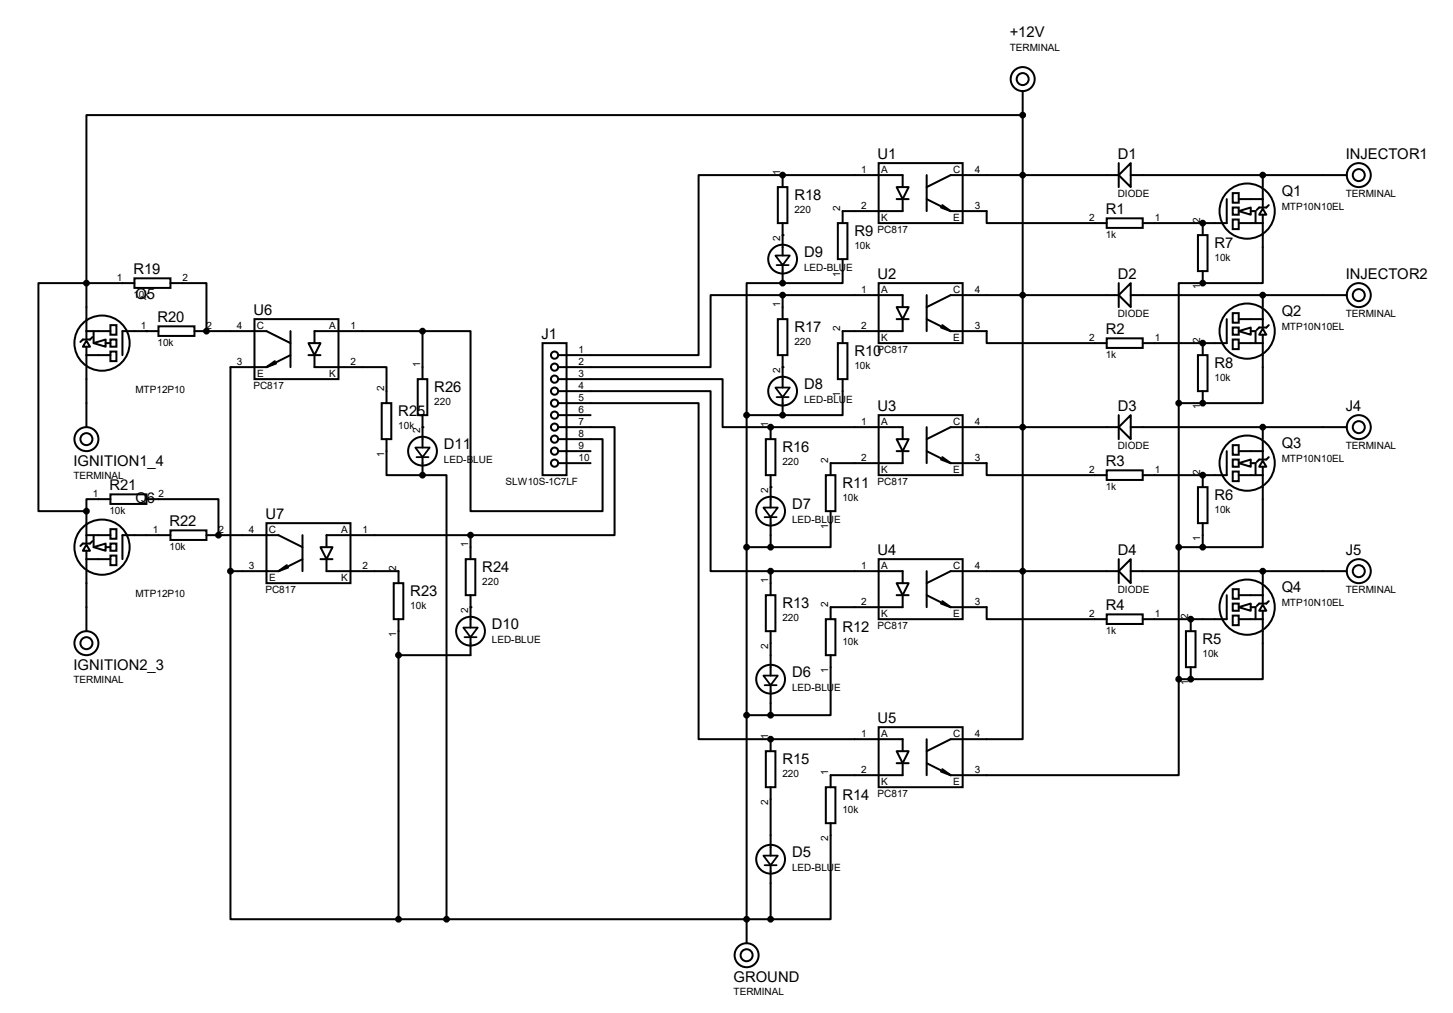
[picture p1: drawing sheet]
<svg xmlns="http://www.w3.org/2000/svg" width="307mm" height="214mm" viewBox="0 0 307 214" stroke-linecap="round" stroke-linejoin="round" font-family="sans-serif">
<g fill="#000">
<circle cx="165.6" cy="37.1" r=".21"/>
<circle cx="216.4" cy="24.4" r=".21"/>
<circle cx="267.2" cy="37.1" r=".21"/>
<circle cx="165.6" cy="59.9" r=".21"/>
<circle cx="165.6" cy="49.8" r=".21"/>
<circle cx="254.5" cy="47.2" r=".21"/>
<circle cx="254.5" cy="59.9" r=".21"/>
<circle cx="31" cy="70.1" r=".21"/>
<circle cx="43.7" cy="70.1" r=".21"/>
<circle cx="165.6" cy="77.7" r=".21"/>
<circle cx="254.5" cy="72.6" r=".21"/>
<circle cx="267.2" cy="62.5" r=".21"/>
<circle cx="89.4" cy="90.4" r=".21"/>
<circle cx="163.1" cy="90.4" r=".21"/>
<circle cx="165.6" cy="87.9" r=".21"/>
<circle cx="254.5" cy="85.3" r=".21"/>
<circle cx="267.2" cy="90.4" r=".21"/>
<circle cx="18.3" cy="108.2" r=".21"/>
<circle cx="46.2" cy="113.3" r=".21"/>
<circle cx="89.4" cy="100.6" r=".21"/>
<circle cx="163.1" cy="103.1" r=".21"/>
<circle cx="254.5" cy="100.6" r=".21"/>
<circle cx="99.6" cy="128.5" r=".21"/>
<circle cx="252" cy="131" r=".21"/>
<circle cx="267.2" cy="120.9" r=".21"/>
<circle cx="163.1" cy="156.4" r=".21"/>
<circle cx="252" cy="143.7" r=".21"/>
<circle cx="158" cy="194.5" r=".21"/>
</g>
<g fill="none" stroke="#000" stroke-width=".42">
<path d="M216.4 19.3v137.1h-15.2l-5.1 2.6M164.6 39.6h2v7.6h-2zM165.6 37.1h-17.8v38.1h-29.7M165.6 37.1h25.4v2.5M165.6 37.1v2.5M185.9 34.5h17.8v12.7h-17.8zM189.7 39.6h2.6l-1.3 2.5zM196.1 37.1v7.6M216.4 24.4h-198.1v35.5M236.7 37.1l2.6-2.6v5.1zM236.7 37.1h-35.5l-5.1 2.5M236.7 34.5v5.1"/>
<path d="M239.3 37.1h45.7M267.2 37.1v2.5M267.2 39.9v4M18.3 59.9h-10.2v48.3h10.2M18.3 59.9v12M18.3 59.9h10.1M28.4 58.9h7.7v2h-7.7zM36.1 59.9h7.6v10.2M165.6 59.9h-7.6v28M165.6 47.2v6.9M165.6 56.1v3.8M177.3 47.2h2v7.6h-2z"/>
<path d="M178.3 54.8v5.1h-12.7M185.9 59.9h17.8v12.7h-17.8zM189.7 42.1h2.6M191 42.1v2.6h-12.7v2.5M196.1 42.1l5.1 2.6M199.1 43.9l2.1 .8M199.4 43.4l1.8 1.3M201.2 44.7h7.6v2.5h25.4M234.2 46.2h7.6v2h-7.6zM236.7 59.9v5.1M253.5 49.8h2v7.6h-2zM254.5 59.9h-5.1v25.4"/>
<path d="M254.5 47.2v2.6M254.5 57.4v2.5M259.6 42.1v5.1h-17.8M260.9 40.9h1.2v2h-1.2zM260.9 43.9h1.2v1.5h-1.2zM260.9 46.5h1.2v2h-1.2zM262.1 44.7l2.6-.8v1.5zM262.1 47.2h5.1M262.1 42.1h5.1M264.7 44.7h1v2.5M267.2 44.2l.8 1.2h-1.6zM267.2 45.4v14.5h-12.7"/>
<path d="M268.5 43.4l-.5 .5h-1.6l-.5 .5M18.3 72.1l.8 1.3h-1.6zM18.3 70.1h5.1M18.3 73.4v4M18.3 77.7v12.7M18.3 75.2h5.1M19.6 71.3l-.5 .6h-1.6l-.5 .5M19.8 72.6l2.6-.7v1.5zM19.8 70.1v2.5M22.4 72.6h1M23.4 74.4h1.2v2h-1.2zM23.4 71.9h1.2v1.5h-1.2z"/>
<path d="M23.4 68.8h1.2v2h-1.2zM33.5 69.1h7.6v2h-7.6zM33.5 70.1h-7.6v5.1M41.1 70.1h15.3l5.1 2.5M53.8 67.5h17.8v12.7h-17.8zM56.4 77.7h-7.6v43.2M58.2 76.4l-1.8 1.3M58.4 76.9l-2 .8M61.5 70.1v7.6M61.5 75.2l-5.1 2.5M65.3 72.6h2.5l-1.3 2.6zM65.3 75.2h2.5"/>
<path d="M66.5 75.2v2.5h15.3v7.6M89.4 70.1h10.2v38.1h27.9v-15.3h-9.4M89.4 70.1h-22.9v2.5M89.4 70.1v10.1M114.8 72.6h5.1v28h-5.1zM164.6 67.5h2v7.7h-2zM165.6 62.5h-15.2v15.2h-32.3M165.6 62.5h25.4v2.5M165.6 62.5v5M165.6 75.2v6.8M177.3 72.6h2v7.6h-2zM189.7 65h2.6l-1.3 2.5z"/>
<path d="M189.7 67.5h2.6M191 67.5v2.6h-12.7v2.5M196.1 62.5v7.6M196.1 67.5l5.1 2.6M199.1 69.3l2.1 .8M199.4 68.8l1.8 1.3M201.2 70.1h7.6v2.5h25.4M234.2 71.6h7.6v2h-7.6zM236.7 62.5l2.6-2.6v5.1zM236.7 62.5h-35.5l-5.1 2.5M239.3 62.5h45.7M253.5 75.2h2v7.6h-2z"/>
<path d="M254.5 72.6v2.6M259.6 67.5v5.1h-17.8M260.9 66.3h1.2v2h-1.2zM260.9 69.3h1.2v1.5h-1.2zM260.9 71.9h1.2v2h-1.2zM262.1 70.1l2.6-.8v1.5zM262.1 72.6h5.1M262.1 67.5h5.1M264.7 70.1h1v2.5M267.2 69.6l.8 1.2h-1.6zM267.2 70.8v14.5h-12.7M267.2 62.5v2.5"/>
<path d="M267.2 65.3v4M268.5 68.8l-.5 .5h-1.6l-.5 .5M80.8 85.3h2v7.6h-2zM81.8 92.9v7.7h7.6M88.4 80.2h2v7.7h-2zM89.4 87.9v6.8M89.4 96.7v3.9M118.1 85.3h29.7v71.1h15.3M118.1 82.8h32.3v38.1h12.7M118.1 80.2h34.8v10.2h10.2M118.1 90.4h11.9v22.9h-30.4M118.1 98h6.9"/>
<path d="M118.1 87.9h6.9M118.1 95.5h6.9M158 87.9v111.7M158 87.9h7.6M162.1 92.9h2v7.7h-2zM163.1 90.4h27.9v2.5M163.1 90.4v2.5M165.6 84v3.9M178.3 80.2v7.7h-12.7M185.9 87.9h17.8v12.7h-17.8zM189.7 92.9h2.6l-1.3 2.6zM189.7 95.5h2.6"/>
<path d="M191 95.5v2.5h-15.2v2.6M196.1 90.4v7.6M196.1 95.5l5.1 2.5M199.1 97.3l2.1 .7M199.4 96.7l1.8 1.3M201.2 98h7.6v2.6h25.4M234.2 99.5h7.6v2.1h-7.6zM236.7 90.4h-35.5l-5.1 2.5M236.7 87.9v5M239.3 87.9v5l-2.6-2.5zM239.3 90.4h45.7M249.4 85.3h5.1"/>
<path d="M249.4 85.3v58.4M254.5 82.8v2.5M259.6 95.5v5.1h-17.8M260.9 94.2h1.2v2h-1.2zM260.9 97.3h1.2v1.5h-1.2zM260.9 99.8h1.2v2h-1.2zM262.1 98l2.6-.7v1.5zM262.1 95.5h5.1M264.7 98h1v2.6M267.2 97.5l.8 1.3h-1.6zM267.2 98.8v17h-12.7M267.2 90.4v2.5"/>
<path d="M267.2 93.2v4.1M268.5 96.7l-.5 .6h-1.6l-.5 .5M18.3 115.3l.8 1.3h-1.6zM18.3 108.2v6.8M18.3 116.6v4M18.3 113.3h5.1M18.3 118.3h5.1M19.6 114.5l-.5 .5h-1.6l-.5 .5M19.8 115.8l2.6-.8v1.6zM19.8 113.3v2.5M22.4 115.8h1M23.4 117.6h1.2v2h-1.2z"/>
<path d="M23.4 115h1.2v1.6h-1.2zM23.4 112h1.2v2h-1.2zM23.4 104.6h7.6v2.1h-7.6zM23.4 105.6h-5.1v2.6M31 105.6h15.2v7.7M36.1 112.2h7.6v2.1h-7.6zM36.1 113.3h-10.2v5M43.7 113.3h15.2l5.1 2.5M56.4 110.7h17.8v12.7h-17.8zM60.7 119.6l-1.8 1.3M64 113.3v7.6M64 118.3l-5.1 2.6"/>
<path d="M67.8 115.8h2.6l-1.3 2.5zM67.8 118.3h2.6M69.1 118.3v2.6h15.2v2.5M89.4 100.6h5.1v93.9M98.6 118.3h2v7.7h-2zM99.6 113.3h-30.5v2.5M99.6 113.3v5M158 115.8h5.1M163.1 100.6v6.8M163.1 109.4v6.4M174.8 100.6h2v7.6h-2zM175.8 108.2v7.6h-12.7"/>
<path d="M185.9 118.3h17.8v12.7h-17.8zM236.7 118.3v5.1M249.4 115.8h5.1M253.5 103.1h2v7.6h-2zM254.5 100.6v2.5M254.5 110.7v5.1M262.1 100.6h5.1M18.3 120.9v12.7M48.8 120.9v73.6h35.5M48.8 120.9h10.1M61 120.1l-2.1 .8M83.3 123.4h2v7.6h-2z"/>
<path d="M84.3 131v63.5M99.6 134.8v3.9h-15.3M99.6 126v6.8M162.1 126h2v7.6h-2zM163.1 120.9h27.9v2.5M163.1 120.9v5.1M163.1 133.6v9.4M174.8 131h2v7.7h-2zM175.8 138.7v12.7h-12.7M189.7 123.4h2.6l-1.3 2.6zM189.7 126h2.6M191 126v2.5h-15.2v2.5"/>
<path d="M196.1 120.9v7.6M196.1 126l5.1 2.5M199.1 127.7l2.1 .8M199.4 127.2l1.8 1.3M201.2 128.5h7.6v2.5h25.4M234.2 130h7.6v2.1h-7.6zM236.7 120.9l2.6-2.6v5.1zM236.7 120.9h-35.5l-5.1 2.5M239.3 120.9h45.7M251 133.6h2v7.6h-2zM252 131v2.6M259.6 126v5h-17.8"/>
<path d="M260.9 124.7h1.2v2h-1.2zM260.9 127.7h1.2v1.6h-1.2zM260.9 130.3h1.2v2h-1.2zM262.1 128.5l2.6-.8v1.6zM262.1 131h5.1M262.1 126h5.1M264.7 128.5h1v2.5M267.2 128l.8 1.3h-1.6zM267.2 129.3v14.4h-15.2M267.2 120.9v2.5M267.2 123.7v4M268.5 127.2l-.5 .5h-1.6l-.5 .5"/>
<path d="M158 151.4h5.1M162.1 159h2v7.6h-2zM163.1 156.4h27.9v2.6M163.1 145v6.4M163.1 156.4v2.6M185.9 153.9h17.8v12.7h-17.8zM189.7 159h2.6l-1.3 2.5zM196.1 156.4v7.7M249.4 143.7v20.4h-48.2M249.4 143.7h2.6M252 141.2v2.5M163.1 166.6v14.5"/>
<path d="M174.8 166.6h2v7.6h-2zM175.8 174.2v20.3h-12.7M189.7 161.5h2.6M191 161.5v2.6h-15.2v2.5M196.1 161.5l5.1 2.6M199.1 163.3l2.1 .8M199.4 162.8l1.8 1.3M84.3 194.5h78.8M163.1 183.1v11.4"/>
<circle cx="216.4" cy="16.7" r="2.54"/>
<circle cx="216.4" cy="16.7" r="1.27"/>
<circle cx="287.5" cy="37.1" r="2.54"/>
<circle cx="287.5" cy="37.1" r="1.27"/>
<circle cx="165.6" cy="54.8" r="3"/>
<circle cx="263.9" cy="44.7" r="5.8"/>
<circle cx="21.6" cy="72.6" r="5.8"/>
<circle cx="117.3" cy="75.2" r=".76"/>
<circle cx="117.3" cy="77.7" r=".76"/>
<circle cx="263.9" cy="70.1" r="5.8"/>
<circle cx="287.5" cy="62.5" r="2.54"/>
<circle cx="287.5" cy="62.5" r="1.27"/>
<circle cx="18.3" cy="92.9" r="2.54"/>
<circle cx="18.3" cy="92.9" r="1.27"/>
<circle cx="89.4" cy="95.5" r="3"/>
<circle cx="117.3" cy="98" r=".76"/>
<circle cx="117.3" cy="80.2" r=".76"/>
<circle cx="117.3" cy="92.9" r=".76"/>
<circle cx="117.3" cy="85.3" r=".76"/>
<circle cx="117.3" cy="90.4" r=".76"/>
<circle cx="117.3" cy="82.8" r=".76"/>
<circle cx="117.3" cy="95.5" r=".76"/>
<circle cx="117.3" cy="87.9" r=".76"/>
<circle cx="165.6" cy="82.8" r="3"/>
<circle cx="263.9" cy="98" r="5.8"/>
<circle cx="287.5" cy="90.4" r="2.54"/>
<circle cx="287.5" cy="90.4" r="1.27"/>
<circle cx="21.6" cy="115.8" r="5.8"/>
<circle cx="163.1" cy="108.2" r="3"/>
<circle cx="18.3" cy="136.1" r="2.54"/>
<circle cx="18.3" cy="136.1" r="1.27"/>
<circle cx="99.6" cy="133.6" r="3"/>
<circle cx="263.9" cy="128.5" r="5.8"/>
<circle cx="287.5" cy="120.9" r="2.54"/>
<circle cx="287.5" cy="120.9" r="1.27"/>
<circle cx="163.1" cy="143.7" r="3"/>
<circle cx="163.1" cy="181.8" r="3"/>
<circle cx="158" cy="202.2" r="2.54"/>
<circle cx="158" cy="202.2" r="1.27"/>
</g>
<g fill="#000" stroke="#000" stroke-width=".42">
<circle cx="165.6" cy="37.1" r=".51"/>
<circle cx="216.4" cy="24.4" r=".51"/>
<circle cx="216.4" cy="37.1" r=".51"/>
<circle cx="267.2" cy="37.1" r=".51"/>
<circle cx="18.3" cy="59.9" r=".51"/>
<circle cx="165.6" cy="59.9" r=".51"/>
<circle cx="254.5" cy="47.2" r=".51"/>
<circle cx="254.5" cy="59.9" r=".51"/>
<circle cx="43.7" cy="70.1" r=".51"/>
<circle cx="89.4" cy="70.1" r=".51"/>
<circle cx="165.6" cy="62.5" r=".51"/>
<circle cx="216.4" cy="62.5" r=".51"/>
<circle cx="254.5" cy="72.6" r=".51"/>
<circle cx="267.2" cy="62.5" r=".51"/>
<circle cx="158" cy="87.9" r=".51"/>
<circle cx="163.1" cy="90.4" r=".51"/>
<circle cx="165.6" cy="87.9" r=".51"/>
<circle cx="216.4" cy="90.4" r=".51"/>
<circle cx="249.4" cy="85.3" r=".51"/>
<circle cx="254.5" cy="85.3" r=".51"/>
<circle cx="267.2" cy="90.4" r=".51"/>
<circle cx="18.3" cy="108.2" r=".51"/>
<circle cx="46.2" cy="113.3" r=".51"/>
<circle cx="89.4" cy="100.6" r=".51"/>
<circle cx="99.6" cy="113.3" r=".51"/>
<circle cx="158" cy="115.8" r=".51"/>
<circle cx="163.1" cy="115.8" r=".51"/>
<circle cx="249.4" cy="115.8" r=".51"/>
<circle cx="254.5" cy="115.8" r=".51"/>
<circle cx="254.5" cy="100.6" r=".51"/>
<circle cx="48.8" cy="120.9" r=".51"/>
<circle cx="84.3" cy="138.7" r=".51"/>
<circle cx="163.1" cy="120.9" r=".51"/>
<circle cx="216.4" cy="120.9" r=".51"/>
<circle cx="252" cy="131" r=".51"/>
<circle cx="267.2" cy="120.9" r=".51"/>
<circle cx="158" cy="151.4" r=".51"/>
<circle cx="163.1" cy="156.4" r=".51"/>
<circle cx="163.1" cy="151.4" r=".51"/>
<circle cx="249.4" cy="143.7" r=".51"/>
<circle cx="252" cy="143.7" r=".51"/>
<circle cx="84.3" cy="194.5" r=".51"/>
<circle cx="94.5" cy="194.5" r=".51"/>
<circle cx="158" cy="194.5" r=".51"/>
<circle cx="163.1" cy="194.5" r=".51"/>
</g>
<g fill="none" stroke="#000" stroke-width=".38">
<path d="M164.1 54.1h3l-1.5 2zM164.3 56.1h2.6M87.9 94.7h3l-1.5 2zM88.1 96.7h2.6M164.1 82h3l-1.5 2zM164.3 84h2.6M161.5 107.4h3.1l-1.5 2zM161.8 109.4h2.5M98 132.8h3.1l-1.5 2zM98.3 134.8h2.5M161.5 143h3.1l-1.5 2zM161.8 145h2.5"/>
<path d="M161.5 181.1h3.1l-1.5 2zM161.8 183.1h2.5"/>
</g>
<g font-size="3.1">
<text x="213.7" y="7.9">+12V</text>
<text x="185.7" y="33.6">U1</text>
<text x="236.5" y="33.6">D1</text>
<text x="284.8" y="33.6">INJECTOR1</text>
<text x="271.2" y="41.5">Q1</text>
<text x="168.1" y="42.2">R18</text>
<text x="234" y="45.3">R1</text>
<text x="180.8" y="49.8">R9</text>
<text x="257" y="52.4">R7</text>
<text x="28.2" y="58">R19</text>
<text x="170.1" y="54.4">D9</text>
<text x="185.7" y="59">U2</text>
<text x="236.5" y="59">D2</text>
<text x="284.8" y="59">INJECTOR2</text>
<text x="28.7" y="63.3">Q5</text>
<text x="33.3" y="68.2">R20</text>
<text x="53.6" y="66.6">U6</text>
<text x="114.6" y="71.7">J1</text>
<text x="168.1" y="70.2">R17</text>
<text x="234" y="70.7">R2</text>
<text x="271.2" y="66.9">Q2</text>
<text x="180.8" y="75.2">R10</text>
<text x="257" y="77.8">R8</text>
<text x="91.9" y="82.9">R26</text>
<text x="170.1" y="82.4">D8</text>
<text x="84.3" y="87.9">R25</text>
<text x="185.7" y="87">U3</text>
<text x="236.5" y="87">D3</text>
<text x="284.8" y="87">J4</text>
<text x="93.9" y="95.1">D11</text>
<text x="165.6" y="95.6">R16</text>
<text x="271.2" y="94.8">Q3</text>
<text x="15.5" y="98.5">IGNITION1_4</text>
<text x="234" y="98.7">R3</text>
<text x="23.2" y="103.7">R21</text>
<text x="28.7" y="106.5">Q6</text>
<text x="167.6" y="107.8">D7</text>
<text x="178.3" y="103.2">R11</text>
<text x="257" y="105.7">R6</text>
<text x="35.9" y="111.4">R22</text>
<text x="56.2" y="109.8">U7</text>
<text x="185.7" y="117.4">U4</text>
<text x="236.5" y="117.4">D4</text>
<text x="284.8" y="117.4">J5</text>
<text x="102.1" y="121">R24</text>
<text x="271.2" y="125.3">Q4</text>
<text x="86.8" y="126">R23</text>
<text x="165.6" y="128.6">R13</text>
<text x="234" y="129.1">R4</text>
<text x="104.1" y="133.2">D10</text>
<text x="178.3" y="133.7">R12</text>
<text x="254.5" y="136.2">R5</text>
<text x="15.5" y="141.7">IGNITION2_3</text>
<text x="167.6" y="143.3">D6</text>
<text x="185.7" y="153">U5</text>
<text x="165.6" y="161.6">R15</text>
<text x="178.3" y="169.2">R14</text>
<text x="167.6" y="181.4">D5</text>
<text x="155.2" y="207.7">GROUND</text>
</g>
<g font-size="2.1">
<text x="213.7" y="10.9">TERMINAL</text>
<text x="165.1" y="37.1" transform="rotate(-90 165.1 37.1)">1</text>
<text x="182.2" y="36.7">1</text>
<text x="186.5" y="36.6">A</text>
<text x="201.7" y="36.6">C</text>
<text x="206.2" y="36.7">4</text>
<text x="236.5" y="41.8">DIODE</text>
<text x="284.8" y="41.8">TERMINAL</text>
<text x="168.1" y="45.1">220</text>
<text x="177.8" y="44.7" transform="rotate(-90 177.8 44.7)">2</text>
<text x="182.2" y="44.3">2</text>
<text x="186.5" y="46.7">K</text>
<text x="201.7" y="46.7">E</text>
<text x="206.2" y="44.3">3</text>
<text x="230.5" y="46.8">2</text>
<text x="244.3" y="46.8">1</text>
<text x="254" y="47.2" transform="rotate(-90 254 47.2)">2</text>
<text x="271.2" y="44.4">MTP10N10EL</text>
<text x="165.1" y="50.9" transform="rotate(-90 165.1 50.9)">2</text>
<text x="180.8" y="52.8">10k</text>
<text x="185.7" y="49.4">PC817</text>
<text x="234" y="50.4">1k</text>
<text x="24.7" y="59.5">1</text>
<text x="38.6" y="59.5">2</text>
<text x="170.1" y="57.3">LED-BLUE</text>
<text x="177.8" y="58.6" transform="rotate(-90 177.8 58.6)">1</text>
<text x="257" y="55.3">10k</text>
<text x="28.2" y="63.1">10k</text>
<text x="165.1" y="65" transform="rotate(-90 165.1 65)">1</text>
<text x="182.2" y="62.1">1</text>
<text x="186.5" y="62">A</text>
<text x="201.7" y="62">C</text>
<text x="206.2" y="62.1">4</text>
<text x="254" y="61.1" transform="rotate(-90 254 61.1)">1</text>
<text x="29.8" y="69.7">1</text>
<text x="43.7" y="69.7">2</text>
<text x="50.1" y="69.7">4</text>
<text x="54.4" y="69.6">C</text>
<text x="69.6" y="69.6">A</text>
<text x="74.2" y="69.7">1</text>
<text x="177.8" y="70.1" transform="rotate(-90 177.8 70.1)">2</text>
<text x="182.2" y="69.7">2</text>
<text x="206.2" y="69.7">3</text>
<text x="236.5" y="67.2">DIODE</text>
<text x="271.2" y="69.8">MTP10N10EL</text>
<text x="284.8" y="67.2">TERMINAL</text>
<text x="33.3" y="73.3">10k</text>
<text x="50.1" y="77.3">3</text>
<text x="74.2" y="77.3">2</text>
<text x="88.9" y="77.7" transform="rotate(-90 88.9 77.7)">1</text>
<text x="122.4" y="74.8">1</text>
<text x="122.4" y="77.3">2</text>
<text x="168.1" y="73.1">220</text>
<text x="185.7" y="74.8">PC817</text>
<text x="186.5" y="72.1">K</text>
<text x="201.7" y="72.1">E</text>
<text x="230.5" y="72.2">2</text>
<text x="234" y="75.8">1k</text>
<text x="244.3" y="72.2">1</text>
<text x="254" y="72.6" transform="rotate(-90 254 72.6)">2</text>
<text x="28.7" y="83.2">MTP12P10</text>
<text x="53.6" y="82.4">PC817</text>
<text x="54.4" y="79.7">E</text>
<text x="69.6" y="79.7">K</text>
<text x="81.3" y="82.8" transform="rotate(-90 81.3 82.8)">2</text>
<text x="122.4" y="79.9">3</text>
<text x="122.4" y="82.4">4</text>
<text x="165.1" y="78.9" transform="rotate(-90 165.1 78.9)">2</text>
<text x="177.8" y="84" transform="rotate(-90 177.8 84)">1</text>
<text x="180.8" y="78.2">10k</text>
<text x="257" y="80.7">10k</text>
<text x="91.9" y="85.8">220</text>
<text x="122.4" y="84.9">5</text>
<text x="122.4" y="87.5">6</text>
<text x="170.1" y="85.3">LED-BLUE</text>
<text x="186.5" y="89.9">A</text>
<text x="201.7" y="89.9">C</text>
<text x="254" y="86.5" transform="rotate(-90 254 86.5)">1</text>
<text x="84.3" y="90.9">10k</text>
<text x="88.9" y="91.6" transform="rotate(-90 88.9 91.6)">2</text>
<text x="122.4" y="90">7</text>
<text x="122.4" y="92.6">8</text>
<text x="122.4" y="95.1">9</text>
<text x="162.6" y="90.4" transform="rotate(-90 162.6 90.4)">1</text>
<text x="182.2" y="90">1</text>
<text x="206.2" y="90">4</text>
<text x="236.5" y="95.1">DIODE</text>
<text x="284.8" y="95.1">TERMINAL</text>
<text x="15.5" y="101.4">TERMINAL</text>
<text x="81.3" y="96.7" transform="rotate(-90 81.3 96.7)">1</text>
<text x="93.9" y="98">LED-BLUE</text>
<text x="122.4" y="97.6">10</text>
<text x="165.6" y="98.5">220</text>
<text x="175.3" y="98" transform="rotate(-90 175.3 98)">2</text>
<text x="182.2" y="97.6">2</text>
<text x="186.5" y="100.1">K</text>
<text x="201.7" y="100.1">E</text>
<text x="206.2" y="97.6">3</text>
<text x="230.5" y="100.2">2</text>
<text x="244.3" y="100.2">1</text>
<text x="254" y="100.6" transform="rotate(-90 254 100.6)">2</text>
<text x="271.2" y="97.7">MTP10N10EL</text>
<text x="19.6" y="105.3">1</text>
<text x="33.5" y="105.3">2</text>
<text x="107" y="102.7">SLW10S-1C7LF</text>
<text x="162.6" y="104.3" transform="rotate(-90 162.6 104.3)">2</text>
<text x="178.3" y="106.1">10k</text>
<text x="185.7" y="102.7">PC817</text>
<text x="234" y="103.7">1k</text>
<text x="23.2" y="108.8">10k</text>
<text x="32.3" y="112.9">1</text>
<text x="46.2" y="112.9">2</text>
<text x="52.7" y="112.9">4</text>
<text x="56.9" y="112.8">C</text>
<text x="72.2" y="112.8">A</text>
<text x="76.7" y="112.9">1</text>
<text x="167.6" y="110.7">LED-BLUE</text>
<text x="175.3" y="111.9" transform="rotate(-90 175.3 111.9)">1</text>
<text x="257" y="108.6">10k</text>
<text x="35.9" y="116.4">10k</text>
<text x="99.1" y="115.8" transform="rotate(-90 99.1 115.8)">1</text>
<text x="254" y="114.4" transform="rotate(-90 254 114.4)">1</text>
<text x="52.7" y="120.5">3</text>
<text x="56.2" y="125.6">PC817</text>
<text x="56.9" y="122.9">E</text>
<text x="72.2" y="122.9">K</text>
<text x="76.7" y="120.5">2</text>
<text x="83.8" y="120.9" transform="rotate(-90 83.8 120.9)">2</text>
<text x="102.1" y="123.9">220</text>
<text x="162.6" y="123.4" transform="rotate(-90 162.6 123.4)">1</text>
<text x="182.2" y="120.5">1</text>
<text x="186.5" y="120.4">A</text>
<text x="201.7" y="120.4">C</text>
<text x="206.2" y="120.5">4</text>
<text x="236.5" y="125.6">DIODE</text>
<text x="284.8" y="125.6">TERMINAL</text>
<text x="28.7" y="126.3">MTP12P10</text>
<text x="86.8" y="129">10k</text>
<text x="99.1" y="129.7" transform="rotate(-90 99.1 129.7)">2</text>
<text x="165.6" y="131.5">220</text>
<text x="175.3" y="128.5" transform="rotate(-90 175.3 128.5)">2</text>
<text x="182.2" y="128.1">2</text>
<text x="186.5" y="130.5">K</text>
<text x="201.7" y="130.5">E</text>
<text x="206.2" y="128.1">3</text>
<text x="230.5" y="130.7">2</text>
<text x="244.3" y="130.7">1</text>
<text x="251.5" y="131" transform="rotate(-90 251.5 131)">2</text>
<text x="271.2" y="128.2">MTP10N10EL</text>
<text x="83.8" y="134.8" transform="rotate(-90 83.8 134.8)">1</text>
<text x="104.1" y="136.1">LED-BLUE</text>
<text x="162.6" y="137.3" transform="rotate(-90 162.6 137.3)">2</text>
<text x="178.3" y="136.6">10k</text>
<text x="185.7" y="133.2">PC817</text>
<text x="234" y="134.2">1k</text>
<text x="175.3" y="142.4" transform="rotate(-90 175.3 142.4)">1</text>
<text x="254.5" y="139.1">10k</text>
<text x="15.5" y="144.6">TERMINAL</text>
<text x="167.6" y="146.2">LED-BLUE</text>
<text x="251.5" y="144.9" transform="rotate(-90 251.5 144.9)">1</text>
<text x="186.5" y="155.9">A</text>
<text x="201.7" y="155.9">C</text>
<text x="162.6" y="156.4" transform="rotate(-90 162.6 156.4)">1</text>
<text x="182.2" y="156.1">1</text>
<text x="206.2" y="156.1">4</text>
<text x="165.6" y="164.5">220</text>
<text x="175.3" y="164.1" transform="rotate(-90 175.3 164.1)">1</text>
<text x="182.2" y="163.7">2</text>
<text x="186.5" y="166.1">K</text>
<text x="201.7" y="166.1">E</text>
<text x="206.2" y="163.7">3</text>
<text x="162.6" y="170.3" transform="rotate(-90 162.6 170.3)">2</text>
<text x="178.3" y="172.1">10k</text>
<text x="185.7" y="168.8">PC817</text>
<text x="175.3" y="177.9" transform="rotate(-90 175.3 177.9)">2</text>
<text x="167.6" y="184.3">LED-BLUE</text>
<text x="155.2" y="210.7">TERMINAL</text>
</g>
</svg>
